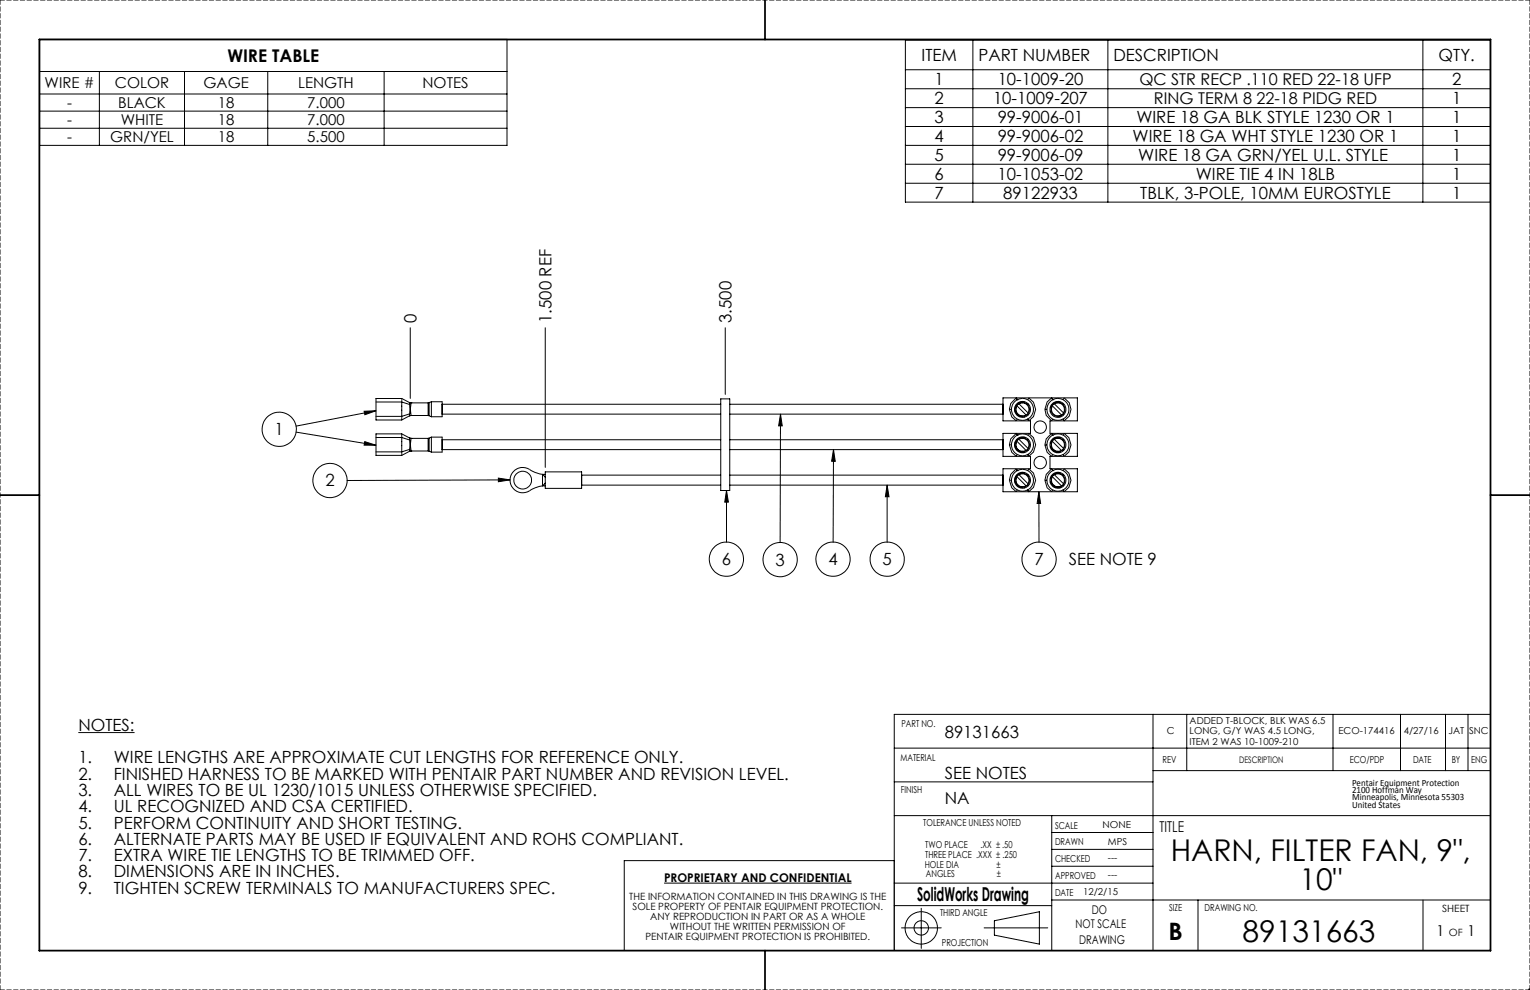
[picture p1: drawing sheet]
<svg xmlns="http://www.w3.org/2000/svg" width="432mm" height="279mm" viewBox="0 0 432 279" stroke-linecap="round" stroke-linejoin="round" font-family="sans-serif">
<g fill="none" stroke="#000" stroke-width=".28">
<path d="M11.2 11.1h131.9v29.9h-131.9zM255.5 11.3h165.1v45.7h-165.1zM255.5 19.7h165.1M274.6 11.3v45.7M312.7 11.3v45.7M401.6 11.3v45.7M11.2 26.5h131.9M11.2 31.4h131.9M11.2 36.2h131.9M11.2 20.2h131.9M28 20.2v20.8M52.1 20.2v20.8"/>
<path d="M75.6 20.2v20.8M108.4 20.2v20.8M255.5 25h165.1M255.5 30.4h165.1M255.5 35.7h165.1M255.5 41h165.1M255.5 46.4h165.1M255.5 51.7h165.1M115.8 92.5v19.9M153.9 92.5v39.4M204.7 92.5v18.8M102.8 116.1l3.3-.2-3.1 1.2z"/>
<path d="M106.1 115.9l-22.6 4.4M106.1 113.5h7.3M106.1 117.5h7.3M113.4 113.5v4M113.4 113.5l2.2 .7M113.4 112.5l2.2 1.1M113.4 112.5h-7.3v6h7.3M113.4 112.5v1M113.4 117.5v1M115.6 116.8l-2.2 .7M115.6 117.3l-2.2 1.2M115.6 117.3h.1"/>
<path d="M115.6 113.6h.1M115.6 113.6l.2 .1M115.6 113.6v.6M115.6 116.8v.5M115.6 114.2l.4 .1M115.6 114.2v2.6M115.6 113.6l.4 .1M115.6 113.6l.4 .2-.1 1.2 .1 2.2-.4 .1M115.8 117.3l-.2 .1M116 113.7h.1M116 117.3h.1M116 113.7h4.8"/>
<path d="M116 117.3h4.8M116 116.7l-.4 .1M116 117.3h-.4M120.8 113.7v3.6M120.8 117.3h.3M121.1 113.6l-.3 .1M121.7 113.4v4.2M121.7 113.4l-.6 .2v3.7l.6 .3M121.7 113.4h3.1v4.2h-3.1M124.8 116.9h78.6M124.8 114.1h78.6M203.4 112.6h2.6v25.8h-2.6z"/>
<path d="M206 116.9h77.1M206 114.1h77.1M220.3 116.9l.5 3.3h-1.1zM220.3 116.9l-.1 36.2M283.1 112.3h21v6.5h-7.8v3.5h7.8v6.5h-7.8v3.5h7.8v6.5h-21v-6.5h7.7v-3.5h-7.7v-6.5h7.7v-3.5h-7.7zM284.9 115.5l.6 2.2 1.3 1.1 .3-.5M284.9 115.5h.6M286.4 114.9l.2 .1v1l-.2 .2M286.6 115.8l.7 1.3 1.3 .4M287 114.5l2.6 2.6a1.83 1.83 0 0 1-2.3-.2 1.83 1.83 0 0 1-.3-2.3M287.1 112.8a3 3 0 0 1 3 0M287.1 112.8l-.3-.5-1.5 1.6-.4 1.6"/>
<path d="M287.1 112.8h.1M287.1 118.3a3 3 0 0 0 3 0M287.1 112.8a3.1 3.1 0 0 0 0 5.5M287.2 116.9h.1M287.5 113.9l2.7 2.7M287.5 113.9l-.5 .6M287.6 114a1.83 1.83 0 0 1 2.2 .3 1.83 1.83 0 0 1 .3 2.2M288.6 113.6v.1M288.6 117.4v.1M289.1 113.3v.3l.9 .5 .2-.1M289.3 113.7a1.95 1.95 0 0 0-2.7 1.6M289.3 117.4l-.7 .1"/>
<path d="M289.8 114h.1M289.8 114l.1 .2M289.9 114.2a1.94 1.94 0 0 1-.1 2.9M289.9 114.2h.1M290.1 118.3l.1 .3M290.1 118.3h.1M290.1 112.8a3.1 3.1 0 0 1 0 5.5M290.1 112.8l.2-.5a3.7 3.7 0 0 1 0 6.5M290.2 116.6l-.6 .5M290.2 117.1l-.2-.1-.9 .5v.2M294.9 115.5l.4 1.7 1.5 1.6 .3-.5M296.4 114.9l.2 .1v1l-.2 .2"/>
<path d="M296.6 115.8l.7 1.3a1.12 1.12 0 0 0 1.3 .3M296.8 112.3l.3 .5M296.8 112.3l-1.3 1.2-.6 2h.6M297 114.6a1.81 1.81 0 0 0 .3 2.2 1.81 1.81 0 0 0 2.2 .3M297.1 112.8h.1M297.1 118.3l1.5 .3M297.2 116.9h.1M297.6 114a1.81 1.81 0 0 1 2.3 .3 1.81 1.81 0 0 1 .2 2.2l-2.6-2.6-.4 .4-.1 .2 2.6 2.6M298.6 112.4a3.2 3.2 0 0 0-3 2.1 3.1 3.1 0 0 0 1.5 3.8M298.6 113.6v.1M298.6 112.4a3.2 3.2 0 0 1 2.8 1.9 3 3 0 0 1-1.4 4l.3 .5M299.1 113.3v.3l.9 .5 .2-.1"/>
<path d="M299.3 113.7a1.97 1.97 0 0 0-2.7 1.6M299.3 117.4l-.7 .1M299.8 114l.2 .2M300 114.2a1.97 1.97 0 0 1-.2 2.9M300 114.2h.1M300 118.3l-1.4 .3M300.1 118.3h.1M300.2 117.1l-.2-.1-.9 .5v.2M300.2 116.6l-.6 .5M300.3 112.3l-.3 .5M300.3 112.3a3.7 3.7 0 0 1 0 6.5M83.6 122l22.5 3.7"/>
<path d="M102.9 124.6l3.2 1.1-3.3-.1zM106.1 123.5h7.3M106.1 127.5h7.3M113.4 123.5v4M113.4 122.4h-7.3v6.1h7.3M113.4 123.5l2.2 .7M113.4 122.4l2.2 1.2M113.4 122.4v1.1M113.4 127.5v1M115.6 126.8l-2.2 .7M115.6 127.4l-2.2 1.1M115.6 127.4h.1"/>
<path d="M115.6 123.6h.1M115.6 123.6l.2 .1M115.6 123.6v.6M115.6 126.8v.6M115.6 124.2l.4 .1M115.6 124.2v2.6M115.6 123.6l.4 .1M115.6 123.6l.4 .2-.1 1.3 .1 2-.4 .3M115.8 127.3l-.2 .1M116 123.7h.1M116 127.3h.1M116 123.7h4.8"/>
<path d="M116 127.3h4.8M116 126.7l-.4 .1M116 127.3l-.4 .1M120.8 123.7v3.6M120.8 127.3l.3 .1M121.1 123.6l-.3 .1M121.7 123.4v4.2M121.7 123.4l-.6 .2v3.8l.6 .2M121.7 123.4h3.1v4.2h-3.1M124.8 126.9h78.6M124.8 124.1h78.6M140.7 134.9l3.2 .5-3.2 .6z"/>
<path d="M143.9 135.4l-45.9 .2M149.5 132.5l1.5 .8 2.1 .6M149.5 132.5a3.6 3.6 0 0 0-5.5 3 3.6 3.6 0 0 0 5.5 3M153.1 133.9l.8 .8M153.1 133.9h.8M153.1 137.1h.8M153.1 137.1l-2.1 .6-1.5 .8M153.1 133.9v3.2M153.9 133.2h10.2v4.6h-10.2zM153.9 136.3l-.8 .8M164.1 134.1h39.3M164.1 136.9h39.3"/>
<path d="M205 138.4l.6 3.3h-1.1zM205 138.4v14.6M206 134.1h77.1M206 126.9h77.1M206 136.9h77.1M206 124.1h77.1M235.2 126.9l.5 3.3h-1zM235.2 126.9l-.1 26.1M250.4 136.9l.5 3.3h-1zM250.4 136.9v16.1M284.9 135.5l.6 2.2 1.3 1.1 .3-.5M284.9 125.6l.6 2 1.3 1.2 .3-.5"/>
<path d="M284.9 135.5h.6M284.9 125.6h.6M286.4 124.9l.2 .2v.9l-.2 .2M286.4 134.9l.2 .1v1l-.2 .2M286.6 135.8l.5 1.1 1.5 .6M286.6 125.8a1.93 1.93 0 0 0 2.7 1.6M286.8 132.3l-1.5 1.6-.4 1.6M286.9 132.5l.2 .3M287 134.5l2.6 2.6M287 124.5l2.6 2.6M287 124.6a1.83 1.83 0 0 0 .3 2.2 1.83 1.83 0 0 0 2.3 .3M287.1 122.7l-.3-.4-1.5 1.6-.4 1.7"/>
<path d="M287.1 122.7v.1M287.1 122.8h.1M287.1 122.8a3.3 3.3 0 0 1 3 0M287.1 132.8a3 3 0 0 1 3 0M287.1 132.8h.1M287.1 128.3a3 3 0 0 0 3 0M287.1 138.3a3 3 0 0 0 3 0M287.1 122.8a3.1 3.1 0 0 0 0 5.5M287.1 132.8a3.1 3.1 0 0 0 0 5.5M287.2 136.9h.1M287.2 126.9h.1M287.5 124l2.7 2.6-.6 .5"/>
<path d="M287.5 133.9l2.7 2.7-.6 .5M287.5 124l-.5 .5M287.6 124a1.83 1.83 0 0 1 2.2 .2 1.83 1.83 0 0 1 .3 2.3M288.6 123.6v.1M288.6 127.4v.1M288.6 133.6v.1M288.6 137.4v.1M289.1 123.4v.2l.9 .5 .2-.1M289.1 133.4v.2l.9 .5 .2-.1M289.3 123.7a1.95 1.95 0 0 0-2.7 1.5M289.3 133.7a1.95 1.95 0 0 0-2.7 1.6M289.3 137.4l-.7 .1"/>
<path d="M289.8 124h.1M289.8 124l.1 .1M289.8 134l.1 .2M289.9 124.1a1.93 1.93 0 0 1-.1 3M289.9 134.2a1.94 1.94 0 0 1-.1 2.9M289.9 134.2h.1M289.9 124.1h.1M290.1 128.3h.1M290.1 122.8a3.1 3.1 0 0 1 0 5.5M290.1 132.8a3.1 3.1 0 0 1 0 5.5M290.1 132.8l.2-.5a3.6 3.6 0 0 1 2 3.2 3.6 3.6 0 0 1-2 3.2l-.2-.4M290.1 122.8l.2-.5a3.7 3.7 0 0 1 0 6.5"/>
<path d="M290.1 128.3l.1 .3M290.1 136.5a1.87 1.87 0 0 0-1.2-2.8 1.87 1.87 0 0 0-2.2 2.2 1.87 1.87 0 0 0 2.9 1.2M290.2 127.1l-.2-.1-.9 .5v.2M290.2 137.1l-.2-.1-.9 .5v.2M293.2 138.8l.5 3.3h-1zM293.2 138.8v14.2M295.5 125.6h-.6l.6 2 1.3 1.2M295.5 135.5h-.6l.6 2.2 1.3 1.1M296.4 124.9l.2 .2v.9l-.2 .2M296.4 134.9l.2 .1v1l-.2 .2M296.6 135.8a1.97 1.97 0 0 0 2.7 1.6M296.6 125.8a1.97 1.97 0 0 0 2.7 1.6"/>
<path d="M296.8 132.3l-1.5 1.6-.4 1.6M296.9 132.5l.2 .3M297 122.7l-.2-.4-1.5 1.6-.4 1.7M297 134.5a1.83 1.83 0 0 0 .3 2.3 1.83 1.83 0 0 0 2.2 .3M297 124.6a1.81 1.81 0 0 0 .3 2.2 1.81 1.81 0 0 0 2.2 .3M297 122.7l.1 .1M297.1 122.8h.1M297.1 132.8h.1M297.1 138.3l1.5 .3M297.1 128.3l1.5 .4M297.1 138.3l-.3 .5M297.1 128.3l-.3 .5"/>
<path d="M297.2 126.9h.1M297.2 136.9h.1M297.6 134a1.83 1.83 0 0 1 2.3 .3 1.83 1.83 0 0 1 .2 2.2M297.6 124a1.81 1.81 0 0 1 2.3 .2 1.81 1.81 0 0 1 .2 2.3M298.6 132.4a3.2 3.2 0 0 0-3 2.1 3.1 3.1 0 0 0 1.5 3.8M298.6 122.4a3.1 3.1 0 0 0-3 2.1 3.1 3.1 0 0 0 1.5 3.8M298.6 123.6v.1M298.6 127.4v.1M298.6 133.6v.1M298.6 137.4v.1M298.6 122.4a3.1 3.1 0 0 1 3 2.6l-.2 1.8-.4 .7-.9 .8M298.6 132.4a3.1 3.1 0 0 1 3 2.6l-.1 1.6-.5 .8-.9 1"/>
<path d="M299.1 123.4v.2l.9 .5 .2-.1M299.1 133.4v.2l.9 .5 .2-.1M299.3 133.7a1.97 1.97 0 0 0-2.7 1.6M299.3 123.7a1.97 1.97 0 0 0-2.7 1.5M299.8 134l.2 .2M299.8 124h.1M299.8 124l.2 .1M300 134.2a1.97 1.97 0 0 1-.2 2.9M300 124.1a1.97 1.97 0 0 1-.2 3M300 124.1h.1M300 134.2h.1M300 128.3l-1.4 .4"/>
<path d="M300.1 138.3l-1.5 .3M300.1 128.3h.1M300.1 138.4l.1 .2M300.1 128.3l.1 .3M300.2 136.6l-2.7-2.7-.5 .6 2.6 2.6 .6-.5M300.2 126.6l-2.7-2.6-.5 .5 2.6 2.6 .6-.5M300.2 127.1l-.2-.1-.9 .5v.2M300.2 137.1l-.2-.1-.9 .5v.2M300.3 122.3l-.3 .5M300.3 132.3l-.3 .5M300.3 132.3a3.7 3.7 0 0 1 0 6.5M300.3 122.3a3.7 3.7 0 0 1 0 6.5"/>
<path d="M22.1 206.7h15.9M252.4 211.1h168.3M325.4 201.6v66.7M325.4 217.5h95.3M334.9 201.6v15.9M376.2 201.6v15.9M395.3 201.6v15.9M408 201.6v15.9M414.3 201.6v15.9M420.7 201.6h-168.3v66.7M252.4 220.7h73M252.4 230.2h168.3"/>
<path d="M296.8 234.9h28.6M296.8 239.7h28.6M296.8 230.2v38.1M187.4 249.2h52.9M252.4 242.9h-76.2v25.4M252.4 249.2h73M252.4 255.6h44.4M260 256.3v11.4M280.6 259.9l12.7-2.6v9.2l-12.7-2.6zM296.8 254h123.9M296.8 244.5h28.6M338.1 254v14.3"/>
<path d="M401.6 254v14.3M254.4 261.9h11.2M277.7 261.9h18M431.3 279.4h.5M431.8 278.9v.5l-.4-.4M431.8 279.3l-.1 .1"/>
<circle cx="288.6" cy="115.5" r="2.24"/>
<circle cx="298.6" cy="115.5" r="2.24"/>
<circle cx="78.8" cy="121.2" r="4.8"/>
<circle cx="93.1" cy="135.6" r="4.8"/>
<circle cx="147.5" cy="135.5" r="2.51"/>
<circle cx="288.6" cy="125.5" r="2.26"/>
<circle cx="288.6" cy="135.5" r="2.24"/>
<circle cx="293.6" cy="130.5" r="1.75"/>
<circle cx="293.6" cy="120.5" r="1.74"/>
<circle cx="298.6" cy="125.5" r="2.25"/>
<circle cx="298.6" cy="135.5" r="2.24"/>
<circle cx="205" cy="157.8" r="4.8"/>
<circle cx="220.2" cy="157.9" r="4.9"/>
<circle cx="235.1" cy="157.8" r="4.8"/>
<circle cx="250.4" cy="157.8" r="4.8"/>
<circle cx="293.3" cy="157.8" r="4.8"/>
<circle cx="260" cy="261.9" r="2.04"/>
<circle cx="260" cy="261.9" r="4.6"/>
</g>
<path d="M11.1 11.1h409.6v257.2h-409.6zM215.9 0v11.1M0 139.7h11.1M420.7 139.7h11.1M215.9 268.3v11.1" fill="none" stroke="#000" stroke-width=".5"/>
<path d="M0 0v279.4M0 0h431.8M431.8 0v279.4M0 279.4h431.8" fill="none" stroke="#000" stroke-width=".28" stroke-dasharray="1.3 .6"/>
<path d="M102.9 124.6l3.2 1.1-3.3-.1zM102.8 116.1l3.3-.2-3.1 1.2zM140.7 134.9l3.2 .5-3.2 .6zM250.4 136.9l.5 3.3h-1zM220.3 116.9l.5 3.3h-1.1zM235.2 126.9l.5 3.3h-1zM205 138.4l.6 3.3h-1.1zM293.2 138.8l.5 3.3h-1z" fill="#000"/>
<g font-size="8.5">
<text x="330.4" y="243">HARN, FILTER FAN, 9&quot;,</text>
<text x="366.7" y="251.2">10&quot;</text>
<text x="350.7" y="265.9">89131663</text>
</g>
<text font-size="6.8" x="329.8" y="265.2">B</text>
<text font-size="5.4" x="258.8" y="254.2">SolidWorks Drawing</text>
<text font-size="4.9" x="64.2" y="17.5">WIRE TABLE</text>
<g font-size="4.7">
<text x="260.1" y="17.2">ITEM</text>
<text x="276.1" y="17.2">PART NUMBER</text>
<text x="314.2" y="17.2">DESCRIPTION</text>
<text x="406" y="17.2">QTY.</text>
<text x="263.8" y="29.4">2</text>
<text x="263.8" y="24">1</text>
<text x="280.3" y="29.4">10-1009-207</text>
<text x="281.6" y="24">10-1009-20</text>
<text x="409.8" y="24">2</text>
<text x="409.8" y="29.4">1</text>
<text x="263.8" y="34.7">3</text>
<text x="281.6" y="34.7">99-9006-01</text>
<text x="320.7" y="34.7">WIRE 18 GA BLK STYLE 1230 OR 1</text>
<text x="409.8" y="34.7">1</text>
<text x="263.8" y="40">4</text>
<text x="281.6" y="40">99-9006-02</text>
<text x="319.6" y="40">WIRE 18 GA WHT STYLE 1230 OR 1</text>
<text x="409.8" y="40">1</text>
<text x="263.8" y="45.4">5</text>
<text x="281.6" y="45.4">99-9006-09</text>
<text x="321.2" y="45.4">WIRE 18 GA GRN/YEL U.L. STYLE</text>
<text x="409.8" y="45.4">1</text>
<text x="263.8" y="50.7">6</text>
<text x="281.6" y="50.7">10-1053-02</text>
<text x="337.5" y="50.7">WIRE TIE 4 IN 18LB</text>
<text x="409.8" y="50.7">1</text>
<text x="263.8" y="56.1">7</text>
<text x="283.1" y="56.1">89122933</text>
<text x="321.8" y="56.1">TBLK, 3-POLE, 10MM EUROSTYLE</text>
<text x="409.8" y="56.1">1</text>
<text x="117.6" y="91.2" transform="rotate(-90 117.6 91.2)">0</text>
<text x="155.7" y="91.2" transform="rotate(-90 155.7 91.2)">1.500 REF</text>
<text x="206.5" y="91.2" transform="rotate(-90 206.5 91.2)">3.500</text>
<text x="77.5" y="122.9">1</text>
<text x="91.8" y="137.3">2</text>
<text x="203.7" y="159.5">6</text>
<text x="218.9" y="159.6">3</text>
<text x="233.8" y="159.5">4</text>
<text x="249.1" y="159.5">5</text>
<text x="292" y="159.5">7</text>
<text x="301.6" y="159.6">SEE NOTE 9</text>
<text x="22.1" y="206.2">NOTES:</text>
<text x="266.6" y="208.2">89131663</text>
<text x="22.1" y="215.4">1.</text>
<text x="32.1" y="215.4">WIRE LENGTHS ARE APPROXIMATE CUT LENGTHS FOR REFERENCE ONLY.</text>
<text x="22.1" y="220">2.</text>
<text x="32.1" y="220">FINISHED HARNESS TO BE MARKED WITH PENTAIR PART NUMBER AND REVISION LEVEL.</text>
<text x="266.6" y="220">SEE NOTES</text>
<text x="22.1" y="224.6">3.</text>
<text x="32.1" y="224.6">ALL WIRES TO BE UL 1230/1015 UNLESS OTHERWISE SPECIFIED.</text>
<text x="266.6" y="227">NA</text>
<text x="22.1" y="229.2">4.</text>
<text x="22.1" y="233.8">5.</text>
<text x="32.1" y="229.2">UL RECOGNIZED AND CSA CERTIFIED.</text>
<text x="32.1" y="233.8">PERFORM CONTINUITY AND SHORT TESTING.</text>
<text x="22.1" y="238.4">6.</text>
<text x="32.1" y="238.4">ALTERNATE PARTS MAY BE USED IF EQUIVALENT AND ROHS COMPLIANT.</text>
<text x="22.1" y="243">7.</text>
<text x="32.1" y="243">EXTRA WIRE TIE LENGTHS TO BE TRIMMED OFF.</text>
<text x="22.1" y="247.6">8.</text>
<text x="32.1" y="247.6">DIMENSIONS ARE IN INCHES.</text>
<text x="22.1" y="252.2">9.</text>
<text x="32.1" y="252.2">TIGHTEN SCREW TERMINALS TO MANUFACTURERS SPEC.</text>
</g>
<g font-size="4.6">
<text x="321.5" y="24.1">QC STR RECP .110 RED 22-18 UFP</text>
<text x="325.6" y="29.4">RING TERM 8 22-18 PIDG RED</text>
</g>
<g font-size="4.2">
<text x="12.6" y="24.9">WIRE #</text>
<text x="32.4" y="24.9">COLOR</text>
<text x="57.4" y="24.9">GAGE</text>
<text x="84.1" y="24.9">LENGTH</text>
<text x="119.2" y="24.9">NOTES</text>
<text x="18.9" y="30.5">-</text>
<text x="18.9" y="35.4">-</text>
<text x="33.3" y="30.5">BLACK</text>
<text x="34.1" y="35.4">WHITE</text>
<text x="61.5" y="30.5">18</text>
<text x="61.5" y="35.4">18</text>
<text x="86.7" y="30.5">7.000</text>
<text x="86.7" y="35.4">7.000</text>
<text x="18.9" y="40.2">-</text>
<text x="31.1" y="40.2">GRN/YEL</text>
<text x="61.5" y="40.2">18</text>
<text x="86.7" y="40.2">5.500</text>
<text x="327.3" y="234.8">TITLE</text>
<text x="405.3" y="264.2">1</text>
<text x="414.1" y="264.2">1</text>
</g>
<g font-size="3.4">
<text x="187.4" y="248.9">PROPRIETARY AND CONFIDENTIAL</text>
<text x="308.2" y="258">DO</text>
<text x="303.6" y="262">NOT SCALE</text>
<text x="304.5" y="266.4">DRAWING</text>
</g>
<g font-size="2.8">
<text x="177.6" y="254">THE INFORMATION CONTAINED IN THIS DRAWING IS THE</text>
<text x="178.5" y="256.9">SOLE PROPERTY OF PENTAIR EQUIPMENT PROTECTION.</text>
<text x="407" y="257.5">SHEET</text>
<text x="183.5" y="259.7">ANY REPRODUCTION IN PART OR AS A WHOLE</text>
<text x="189.1" y="262.5">WITHOUT THE WRITTEN PERMISSION OF</text>
<text x="182.2" y="265.3">PENTAIR EQUIPMENT PROTECTION IS PROHIBITED.</text>
<text x="408.9" y="264.2">OF</text>
</g>
<g font-size="2.7">
<text x="254.4" y="205.1">PART NO.</text>
<text x="329.3" y="207.1">C</text>
<text x="335.7" y="204.2">ADDED T-BLOCK, BLK WAS 6.5</text>
<text x="335.7" y="207.2">LONG, G/Y WAS 4.5 LONG,</text>
<text x="377.8" y="207.1">ECO-174416</text>
<text x="396.2" y="207.1">4/27/16</text>
<text x="408.8" y="207.1">JAT</text>
<text x="414.6" y="207.1">SNC</text>
<text x="254.2" y="214.9">MATERIAL</text>
<text x="328.1" y="215.2">REV</text>
<text x="335.7" y="210.3">ITEM 2 WAS 10-1009-210</text>
<text x="381" y="215.2">ECO/PDP</text>
<text x="398.8" y="215.2">DATE</text>
<text x="409.7" y="215.2">BY</text>
<text x="415.2" y="215.2">ENG</text>
<text x="381.6" y="221.7">Pentair Equipment Protection</text>
<text x="254.3" y="223.8">FINISH</text>
<text x="381.6" y="225.9">Minneapolis, Minnesota 55303</text>
<text x="381.6" y="223.8">2100 Hoffman Way</text>
<text x="260.6" y="233.1">TOLERANCE UNLESS NOTED</text>
<text x="297.8" y="233.9">SCALE</text>
<text x="311.1" y="233.6">NONE</text>
<text x="381.6" y="228">United States</text>
<text x="261.1" y="239.4">TWO PLACE</text>
<text x="276.7" y="239.4">.XX ± .50</text>
<text x="297.8" y="238.6">DRAWN</text>
<text x="312.7" y="238.5">MPS</text>
<text x="261" y="244.9">HOLE DIA</text>
<text x="261.1" y="242.2">THREE PLACE .XXX ± .250</text>
<text x="281.3" y="244.9">±</text>
<text x="297.8" y="243.4">CHECKED</text>
<text x="312.7" y="243">---</text>
<text x="261.3" y="247.6">ANGLES</text>
<text x="281.3" y="247.6">±</text>
<text x="297.8" y="248.1">APPROVED</text>
<text x="312.7" y="247.8">---</text>
<text x="297.8" y="252.9">DATE</text>
<text x="305.7" y="252.7">12/2/15</text>
<text x="329.9" y="257.1">SIZE</text>
<text x="340" y="257.1">DRAWING NO.</text>
<text x="265.3" y="258.4">THIRD ANGLE</text>
<text x="265.8" y="267.1">PROJECTION</text>
</g>
<text font-size="2.5" x="349.7" y="215.2">DESCRIPTION</text>
</svg>
